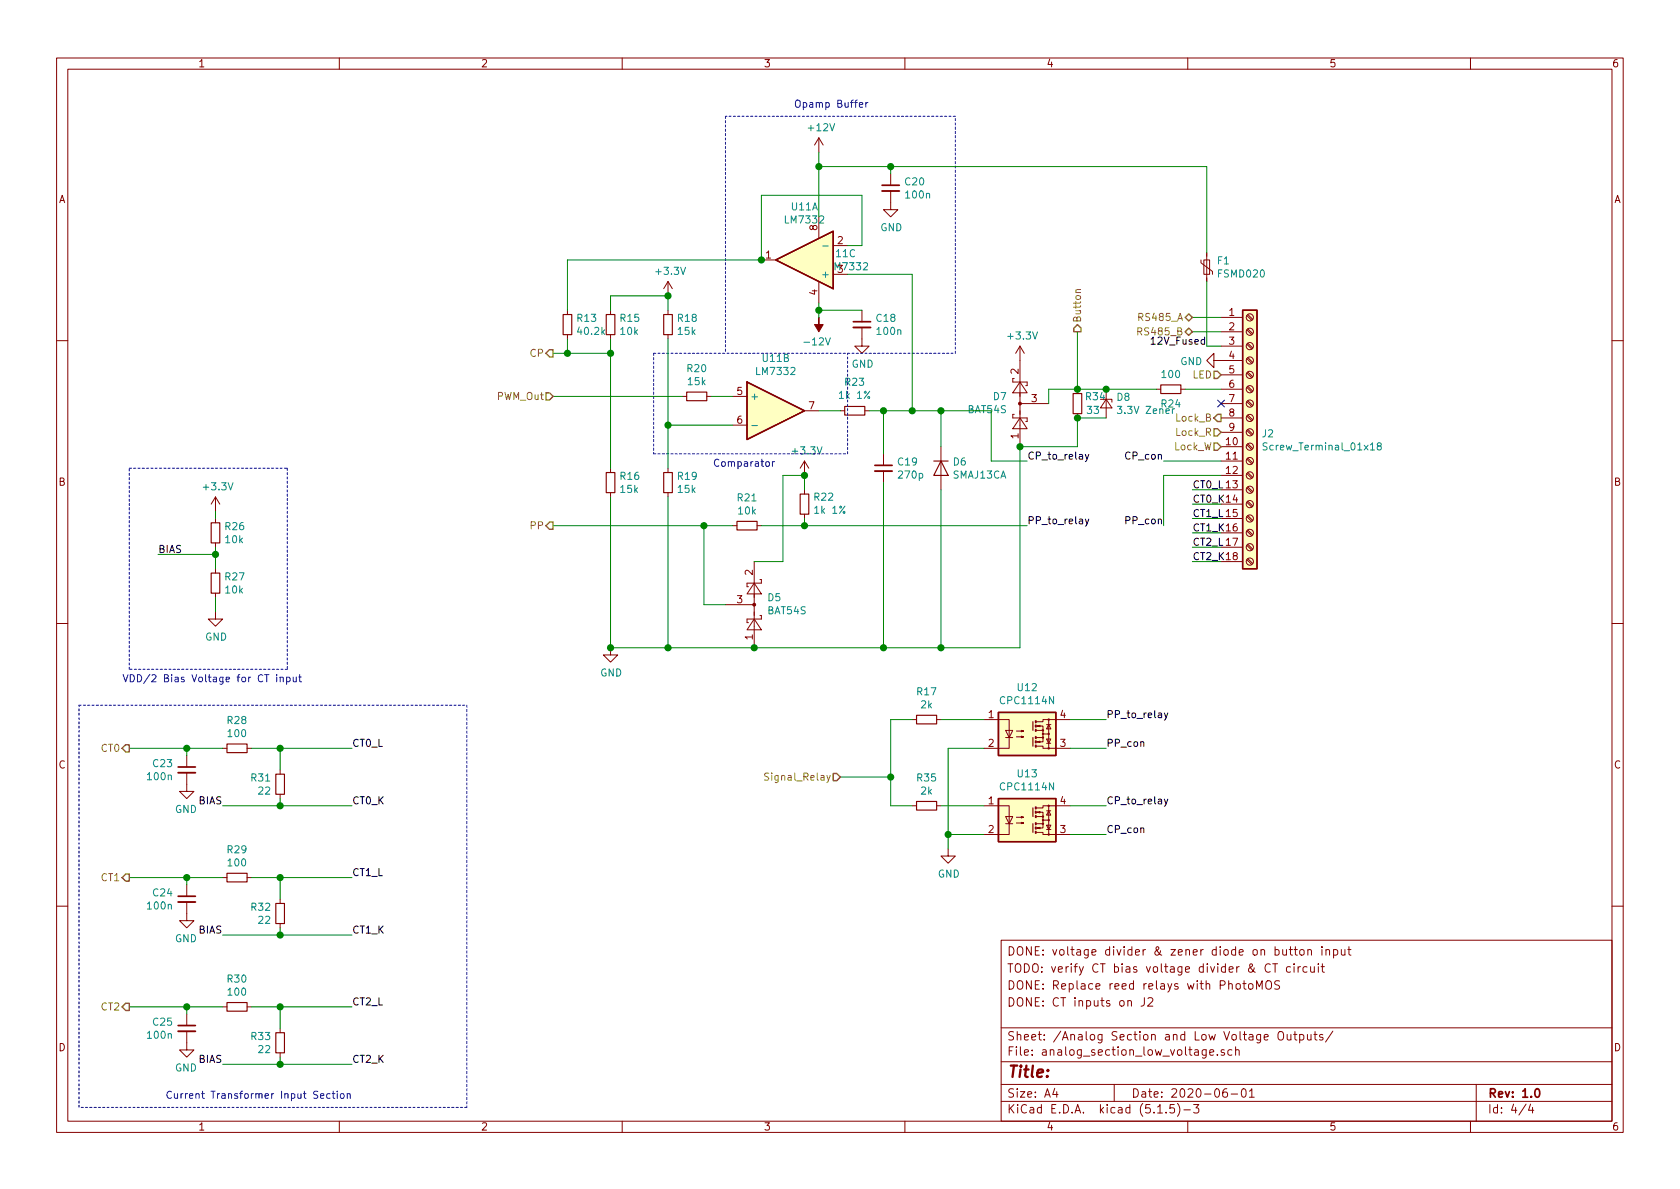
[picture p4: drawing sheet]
<svg xmlns="http://www.w3.org/2000/svg" width="297mm" height="210mm" viewBox="0 0 297 210" stroke-linecap="round" stroke-linejoin="round" font-family="sans-serif">
<g fill="none" stroke="#840000" stroke-width=".18">
<path d="M10 10.3h277v189.9h-277zM12 12.2h273v186.1h-273zM60 10.3v1.9M110 10.3v1.9M160 10.3v1.9M210 10.3v1.9M260 10.3v1.9M144.8 24.4v2.5M144.8 38.3v3.9M144.8 24.4l-.8 1.2M144.8 24.4l.7 1.2M157.5 33.8v3.3h1.2l-1.2 1.2-1.3-1.2h1.3"/>
<path d="M157.5 30.7v2.1M100.3 54.9v.7M100.3 59.2v.7M107.9 54.9v.7M107.9 59.2v.7M118.1 49.8l-.8 1.2M118.1 49.8v2.5M118.1 54.9v.7M118.1 59.2v.7M118.1 49.8l.8 1.2M134.6 46h2.6M144.8 49.8v3.8"/>
<path d="M147.3 43.4h2.6M147.3 48.5h2.6M152.4 57.9v3.3h1.3l-1.3 1.3-1.3-1.3h1.3M152.4 54.9v2M212.3 46v.5l2.1 1.5v.5M212.9 46h1v2.5h-1zM213.4 44.7v5.1M215.9 56.1h3.8M215.9 58.7h3.8M220.4 58.3l.9 .9M220.4 55.8l.9 .8M220.6 58.2l.9 .8"/>
<path d="M220.6 55.6l.9 .9M10 60.2h2M120.6 70.1h.8M125 70.1h.7M129.5 70.1h2.6M129.5 75.2h2.6M142.2 72.6h2.6M148.6 72.6h.8M152.9 72.6h.8M166.4 79v7.6M179.3 73.3h-.2v.6h2.5v.6h-.2M179.3 66.9h-.2v.7h2.5v.6h-.2"/>
<path d="M180.3 73.9l1.3 1.9h-2.5zM180.3 67.6l1.3 1.9h-2.5zM180.3 61.2l-.7 1.3M180.3 61.2v17.8M180.3 61.2l.8 1.3M180.3 71.4h5.1M190.5 68.8v.8M190.5 73.1v.8M194.6 70.6h2v.5M195.6 70.6l1 1.5h-2zM195.6 68.8v5.1M204.5 68.8h.7"/>
<path d="M208.8 68.8h.7M214.6 63.7v-1.2l-1.2 1.2 1.2 1.3v-1.3h5.1M215.9 68.8h3.8M215.9 73.9h3.8M215.9 71.4h3.8M215.9 79h3.8M215.9 61.2h3.8M215.9 66.3h3.8M215.9 76.4h3.8M220.4 78.7l.9 .8M220.4 76.1l.9 .9M220.4 73.6l.9 .8"/>
<path d="M220.4 71l.9 .9M220.4 68.5l.9 .8M220.4 66l.9 .8M220.4 63.4l.9 .9M220.4 60.9l.9 .8M220.6 78.5l.9 .8M220.6 75.9l.9 .9M220.6 73.4l.9 .8M220.6 70.9l.9 .8M220.6 68.3l.9 .9M220.6 65.8l.9 .8M220.6 63.2l.9 .9"/>
<path d="M220.6 60.7l.9 .8M285 60.2h2M38.1 87.9v2.5M38.1 91.7v.8M38.1 96v.8M38.1 87.9l-.8 1.2M38.1 87.9l.8 1.2M107.9 82.8v.8M107.9 87.1v.8M118.1 82.8v.8M118.1 87.1v.8M129.5 93h.8"/>
<path d="M133.3 99.3v15.2M133.9 93h.7M142.2 81.5l-.7 1.3M142.2 81.5v2.6M142.2 86.6v.8M142.2 90.9v.8M142.2 81.5l.8 1.3M156.2 80.3v2M156.2 83.3v2M215.9 81.5h3.8M215.9 84.1h3.8M215.9 86.6h3.8"/>
<path d="M215.9 89.1h3.8M215.9 91.7h3.8M215.9 94.2h3.8M215.9 96.8h3.8M215.9 99.3h3.8M220.4 99l.9 .8M220.4 96.4l.9 .9M220.4 93.9l.9 .8M220.4 91.4l.9 .8M220.4 88.8l.9 .9M220.4 86.3l.9 .8M220.4 83.7l.9 .9"/>
<path d="M220.4 81.2l.9 .8M220.6 98.8l.9 .8M220.6 96.3l.9 .8M220.6 93.7l.9 .9M220.6 91.2l.9 .8M220.6 88.6l.9 .9M220.6 86.1l.9 .8M220.6 83.6l.9 .8M220.6 81l.9 .9M10 110.3h2M38.1 108.2v1.3h1.3l-1.3 1.2-1.3-1.2h1.3M38.1 100.6v.7"/>
<path d="M38.1 104.9v.8M107.9 114.5v1.3h1.3l-1.3 1.3-1.2-1.3h1.2M128.3 106.9h5M133.3 109.5l1.3 1.9h-2.5zM133.3 103.1l1.3 1.9h-2.5zM134.4 108.8h.2v.7h-2.5v.6h.2M134.4 102.5h.2v.6h-2.5v.7h.2M285 110.3h2M33 136.6v3.3h-1.3l1.3 1.3 1.3-1.3h-1.3M33 133.6v2M39.4 132.3h.7M43.7 132.3h.7"/>
<path d="M49.5 136.1v.8M161.3 127.2h.8M165.6 127.2h.8M174 127.2h4.4v5.1h-4.4M177.8 129.2h1.3l-.7 1.2zM177.8 130.4h1.3M179.7 130.3h1.3l-.4 .1v-.2l.4 .1M179.7 129.3h1.3l-.4 .1v-.2l.4 .1M183.3 128.4h1.1v.8M183.3 131.9h1.1v.4h4.8M183.3 129.2h1.1v1.2h-1.1M183.4 131.2l.5-.1v.2z"/>
<path d="M183.4 128.4l.5-.1v.2zM184.4 130.4v.8h-1.1M184.4 129.8h1M185 130.7h.8l-.4 .7zM185 131.4h.8M185 128.1h.8M185.4 128.1l.4 .8h-.8zM185.4 127.2v5.1M189.2 127.2h-4.8v.4h-1.1M33 159.5v3.3h-1.3l1.3 1.3 1.3-1.3h-1.3M33 156.5v2M39.4 155.2h.7"/>
<path d="M43.7 155.2h.7M49.5 140.5v.7M49.5 159v.8M161.3 142.5h.8M165.6 142.5h.8M167.6 150.1v1.3h1.3l-1.3 1.2-1.2-1.2h1.2M174 142.5h4.4v5.1h-4.4M177.8 144.4h1.3l-.7 1.3zM177.8 145.7h1.3M179.7 145.5h1.3l-.4 .2v-.3l.4 .1M179.7 144.5h1.3l-.4 .1v-.2l.4 .1M183.3 143.6h1.1v.8"/>
<path d="M183.3 147.2h1.1v.4h4.8M183.3 144.4h1.1v1.3h-1.1M183.4 146.4l.5-.1v.3zM183.4 143.6l.5-.1v.3zM184.4 145.7v.7h-1.1M184.4 145h1M185 145.9h.8l-.4 .8zM185 146.7h.8M185 143.4h.8M185.4 143.4l.4 .7h-.8zM185.4 142.5v5.1M189.2 142.5h-4.8v.4h-1.1"/>
<path d="M10 160.2h2M33 179.3v2.1M39.4 178h.7M43.7 178h.7M49.5 163.3v.8M177 166.3h108v32h-108zM202.3 176.4v1.1a.51 .51 0 0 1-.5 .4M203 176.6l.2-.2h.4l.2 .5-.9 1h.9M219.7 173.9h.6M220 173.4v1.3l.3 .2M220.8 174.1l.2-.2 .5 .2v.7l-.3 .1-.4-.1zM222.2 174.9v-1.5l.5 1.1 .5-1.1v1.5"/>
<path d="M223.9 173.7l.3-.3a.53 .53 0 0 1 .6 .5v.5a.51 .51 0 0 1-.8 .4 1.05 1.05 0 0 1-.1-1.1zM224.6 170.6a.59 .59 0 0 0-.8 0 .59 .59 0 0 0-.1 .7 .56 .56 0 0 0 .3 .6 .56 .56 0 0 0 .6-.1M225 170.4h.9M225.5 170.4v1.5M226.2 173.5l-.5-.1-.3 .3 .1 .3 .7 .4v.4a.62 .62 0 0 1-.8 0M226.8 167.9v.8a.39 .39 0 0 0 .7 .1M227.5 167.9v1M227.9 167.9h.6M228.2 171l-.5-.1-.2 .3 .1 .7h.6M228.2 167.4v1.3l.3 .2M228.8 170.4v.2M228.8 170.9v1"/>
<path d="M228.8 167.9h.6M229 167.4v1.3l.4 .2M229.5 170.9v1M229.9 168l.2-.1 .4 .1v.8l-.2 .1-.4-.1zM229.9 170.9l-.4 .3M231.1 171l-.4-.1-.3 .3 .1 .6 .2 .1h.4M231.2 168h.1a.37 .37 0 0 1 .6 .1v.8M231.2 167.9v1M231.7 170.9v.8a.39 .39 0 0 0 .7 .1M232.4 170.9v1M233.1 170.4v.2M233.1 170.9v1"/>
<path d="M233.6 170.9h.6M233.7 167.4v.2M233.7 167.9v1M233.8 170.4v1.3l.4 .2M234.4 168l.2-.1 .4 .1 .1 .9M234.4 167.9v1M235.8 168l.4-.1 .3 .3-.1 .6-.2 .1-.4-.1M235.8 167.9v1.5M237.2 167.9v.9l.4 .1 .2-.1M237.8 167.9v1M238.3 167.9h.6M238.5 167.4v1.3l.4 .2"/>
<path d="M285 160.2h2M33 182.4v3.3h-1.3l1.3 1.2 1.3-1.2h-1.3M49.5 181.9v.7M49.5 186.2v.7M60 198.3v1.9M110 198.3v1.9M160 198.3v1.9M177 194.8h108M177 191.8h108M177 187.8h108M177 181.8h108M186.5 192.5l-.4 1h1"/>
<path d="M186.8 193v1M197 191.8v3M204.7 196.8h.8M206.2 196.7v.1M207.6 195.3h-.7l-.1 .7 .2-.1 .5 .1 .2 .2-.1 .5-.2 .1-.6-.1M208.2 195.1a1.71 1.71 0 0 1 0 2.3M209.3 196.3h1.2M210 198.3v1.9M211 195.3h1l-.5 .6 .4 .1v.7l-.2 .1-.7-.1M213.3 185.6v1.2l-.3 .3-.4-.1M213.3 185.7l-.5-.1-.3 .3 .1 .6 .2 .1 .5-.1M213.9 186.1l.7-.1-.1-.3-.4-.1-.2 .2 .1 .7h.5"/>
<path d="M215.2 186.5v.1M216.5 185.7l-.4-.1-.2 .2 .1 .2 .5 .2v.3h-.6M216.9 192.5a.62 .62 0 0 0-.7 .7l.1 .7 .2 .1 .5-.1v-.5l-.1-.2-.4-.1-.3 .3M217.7 193.5h1.1M217.8 185.7l-.4-.1-.3 .3 .1 .6 .2 .1 .4-.1M218.5 185.7l.2-.1 .3 .1 .1 .9M218.5 185.1v1.5M219.6 192.7l.4-.2a.94 .94 0 0 1 0 1.5 .82 .82 0 0 1-.4-1.3zM220.9 193l.4-.5v1.5M220.9 194h.9M226.2 182.5a.5 .5 0 0 1 .5 0 .5 .5 0 0 1 .2 .4v.5a.5 .5 0 0 1-.4 .5 .5 .5 0 0 1-.5-.5v-.5zM227.6 182.9v.8a.39 .39 0 0 0 .6 .1"/>
<path d="M228.2 182.9v1M228.7 182.9h.6M229 182.4v1.3l.3 .2M229.8 183l.4-.1 .3 .3v.6l-.3 .1-.4-.1M229.8 182.9v1.5M231.2 182.9v.9l.4 .1 .2-.1M231.8 182.9v1M232.3 182.9h.6M232.5 182.4v1.3l.4 .2M233.9 183a.37 .37 0 0 0-.6 .1l.1 .3 .5 .1v.1l-.2 .3-.4-.1M235.7 182.3l-1.3 2M260 198.3v1.9"/>
<path d="M261 191.8v6.5M269.8 195.2l-1.2 2M270.6 195.2l-.3 1.1h.9M271 195.8v1"/>
<circle cx="221" cy="58.7" r=".63"/>
<circle cx="221" cy="56.1" r=".63"/>
<circle cx="221" cy="66.3" r=".63"/>
<circle cx="221" cy="63.7" r=".63"/>
<circle cx="221" cy="76.4" r=".63"/>
<circle cx="221" cy="68.8" r=".63"/>
<circle cx="221" cy="79" r=".63"/>
<circle cx="221" cy="71.4" r=".63"/>
<circle cx="221" cy="61.2" r=".63"/>
<circle cx="221" cy="73.9" r=".63"/>
<circle cx="221" cy="91.7" r=".63"/>
<circle cx="221" cy="89.1" r=".63"/>
<circle cx="221" cy="94.2" r=".63"/>
<circle cx="221" cy="99.3" r=".63"/>
<circle cx="221" cy="81.5" r=".63"/>
<circle cx="221" cy="86.6" r=".63"/>
<circle cx="221" cy="96.8" r=".63"/>
<circle cx="221" cy="84.1" r=".63"/>
<circle cx="184.4" cy="129.2" r=".13"/>
<circle cx="184.4" cy="130.4" r=".13"/>
<circle cx="184.4" cy="129.8" r=".13"/>
<circle cx="185.4" cy="127.2" r=".13"/>
<circle cx="185.4" cy="132.3" r=".13"/>
<circle cx="185.4" cy="129.8" r=".13"/>
<circle cx="184.4" cy="145" r=".13"/>
<circle cx="184.4" cy="144.4" r=".13"/>
<circle cx="184.4" cy="145.7" r=".13"/>
<circle cx="185.4" cy="145" r=".13"/>
<circle cx="185.4" cy="142.5" r=".13"/>
<circle cx="185.4" cy="147.6" r=".13"/>
</g>
<path d="M156 32.8h3M150.9 56.9h3M154.7 82.3h3M31.5 135.6h3M31.5 158.5h3M31.5 181.4h3M271.5 192.7l.2-.2a.81 .81 0 0 1 .6 .6 .81 .81 0 0 1-.3 .8l-.1 .1a.79 .79 0 0 1-.4-1.3z" fill="none" stroke="#840000" stroke-width=".3"/>
<g fill="none" stroke="#840000" stroke-width=".2">
<path d="M99.6 55.6h1.5v3.6h-1.5zM107.2 55.6h1.5v3.6h-1.5zM117.3 55.6h1.6v3.6h-1.6zM121.4 69.3h3.6v1.6h-3.6zM149.4 71.9h3.5v1.5h-3.5zM189.7 69.6h1.6v3.5h-1.6zM205.2 68.1h3.6v1.5h-3.6zM37.3 92.5h1.6v3.5h-1.6zM107.2 83.6h1.5v3.5h-1.5zM117.3 83.6h1.6v3.5h-1.6zM130.3 92.2h3.6v1.5h-3.6zM141.5 87.4h1.5v3.5h-1.5z"/>
<path d="M165.1 81.5h2.5M166.4 81.5l1.2 2.6h-2.5zM37.3 101.3h1.6v3.6h-1.6zM40.1 131.6h3.6v1.5h-3.6zM48.8 136.9h1.5v3.6h-1.5zM162.1 126.5h3.5v1.5h-3.5zM182.6 127.6v1.6M182.6 130.4v1.5M40.1 154.4h3.6v1.6h-3.6zM48.8 159.8h1.5v3.5h-1.5zM162.1 141.7h3.5v1.6h-3.5zM182.6 142.9v1.5"/>
<path d="M182.6 145.7v1.5M40.1 177.3h3.6v1.5h-3.6zM48.8 182.6h1.5v3.6h-1.5z"/>
</g>
<path d="M156 33.8h3M150.9 57.9h3M154.7 83.3h3M31.5 136.6h3M31.5 159.5h3M31.5 182.4h3" fill="none" stroke="#840000" stroke-width=".33"/>
<g fill="#840000" stroke="#840000" stroke-width=".18">
<path d="M144.8 56.1v1.3h.7l-.7 1.3-.8-1.3h.8z"/>
<circle cx="133.3" cy="106.9" r=".25"/>
<circle cx="180.3" cy="71.4" r=".25"/>
</g>
<g fill="#ffffc2" stroke="#ffffc2" stroke-width=".18">
<path d="M219.7 54.9h2.5v45.7h-2.5z"/>
<path d="M132.1 67.6l10.1 5-10.1 5.1z"/>
<path d="M176.5 141.2h10.2v7.6h-10.2z"/>
<path d="M176.5 126h10.2v7.6h-10.2z"/>
<path d="M137.2 46l10.1-5.1v10.1z"/>
</g>
<path d="M137.2 46l10.1-5.1v10.1zM219.7 54.9h2.5v45.7h-2.5zM132.1 67.6l10.1 5-10.1 5.1zM176.5 126h10.2v7.6h-10.2zM176.5 141.2h10.2v7.6h-10.2z" fill="none" stroke="#840000" stroke-width=".25"/>
<path d="M144.1 48.2l1.2 .4-1.2 .5M144.9 46.8v1M145.5 43.5h.9M132.9 75.3h1M224 78.4l-.5-.1-.1 .1v.5l.6 .2v.2l-.2 .3-.5-.1M243.7 78.9l-.1-.2v-.3l.1-.1 .4 .1 .1 .3-.6 .2-.1 .2v.2l.2 .3 .4-.1 .1-.2v-.3l-.2-.1" fill="none" stroke="#008484" stroke-width=".18"/>
<path d="M183.1 131.8v.3M183.1 131.1v.2M183.1 129v.3M183.1 128.3v.2M183.1 127.5v.3M183.1 130.3v.3M183.1 147.1v.2M183.1 146.3v.3M183.1 144.3v.2M183.1 143.5v.3M183.1 142.7v.3M183.1 145.5v.3" fill="none" stroke="#840000" stroke-width=".36"/>
<g fill="none" stroke="#0000c2" stroke-width=".18" stroke-dasharray=".4 .4">
<path d="M128.3 20.6v41.9M168.9 20.6h-40.6M115.6 62.5h53.3M115.6 62.5v17.8M168.9 62.5v-41.9M22.9 82.8h27.9M50.8 82.8v35.6M115.6 80.3h34.3M149.9 80.3v-17.8M22.9 118.4v-35.6M50.8 118.4h-27.9M14 124.7h68.5"/>
<path d="M82.5 124.7v71.1M14 195.8v-71.1M82.5 195.8h-68.5"/>
</g>
<g fill="none" stroke="#008400" stroke-width=".18">
<path d="M144.8 29.5h68.6v15.2M144.8 26.9v11.4M157.5 29.5v1.2M100.3 59.9v2.6M107.9 54.9v-2.6h10.2v2.6M107.9 59.9v22.9M118.1 59.9v22.9M144.8 54.9h7.6M144.8 53.6v2.5M149.9 48.5h11.4v24.1M149.9 43.4h2.5v-8.9h-17.8v11.5h-34.3v8.9M190.5 58.7v10.1"/>
<path d="M210.8 56.1h5.1M210.8 58.7h5.1M213.4 49.8v11.4h2.5M97.8 70.1h22.8M97.8 62.5h10.1M118.1 75.2h11.4M125.7 70.1h3.8M144.8 72.6h3.8M153.7 72.6h21.6v8.9h6.3M156.2 72.6v7.7M166.4 72.6v6.4M195.6 73.9h-5.1v5.1h-10.2v35.5h-72.4v-26.6"/>
<path d="M204.5 68.8h-19.1v2.6M209.5 68.8h6.4M27.9 98h10.2M38.1 90.4v1.3M38.1 96.8v3.8M97.8 93h31.7M118.1 87.9v26.6M124.5 93v13.9h3.8M134.6 93h47M142.2 86.6v-2.5h-3.8v15.2h-5.1M142.2 91.7v1.3M156.2 85.3v29.2"/>
<path d="M166.4 86.6v27.9M205.7 81.5h10.2M210.8 99.3h5.1M210.8 86.6h5.1M210.8 89.1h5.1M210.8 91.7h5.1M210.8 94.2h5.1M210.8 96.8h5.1M215.9 84.1h-10.2v8.9M38.1 105.7v2.5M22.9 132.3h16.5M33 132.3v1.3"/>
<path d="M44.4 132.3h17.8M49.5 132.3v3.8M148.6 137.4h8.9M161.3 127.2h-3.8v15.3h3.8M166.4 127.2h7.6M174 132.3h-6.4v17.8M189.2 132.3h6.4M189.2 127.2h6.4M22.9 155.2h16.5M33 155.2v1.3M39.4 142.5h22.8M44.4 155.2h17.8"/>
<path d="M49.5 141.2v1.3M49.5 155.2v3.8M166.4 142.5h7.6M167.6 147.6h6.4M189.2 142.5h6.4M189.2 147.6h6.4M22.9 178h16.5M33 178v1.3M39.4 165.3h22.8M44.4 178h17.8M49.5 164.1v1.2M49.5 178v3.9"/>
<path d="M39.4 188.2h22.8M49.5 186.9v1.3"/>
</g>
<g fill="none" stroke="#848400" stroke-width=".25">
<path d="M190.5 57.4l.6 .6v.7h-1.2v-.7zM209.5 56.1l.7-.6 .6 .6-.6 .7zM209.5 58.7l.7-.7 .6 .7-.6 .6zM96.5 69.5h.7l.6 .6-.6 .6h-.7zM97.2 61.8h.6v1.3h-.6l-.7-.6zM214.6 65.7h.7l.6 .6-.6 .6h-.7zM214.6 78.4h.7l.6 .6-.6 .6h-.7zM214.6 75.8h.7l.6 .6-.6 .7h-.7zM215.3 73.3h.6v1.2h-.6l-.7-.6zM97.2 92.3h.6v1.3h-.6l-.7-.6zM22.2 131.7h.7v1.3h-.7l-.6-.7zM147.3 136.8h.7l.6 .6-.6 .6h-.7z"/>
<path d="M21.6 155.2l.6-.6h.7v1.2h-.7zM21.6 178l.6-.6h.7v1.3h-.7z"/>
</g>
<path d="M191.1 51.2l-.8 .1-.1 .3 .1 .1M135.9 136.8l-.5-.1-.1 .1-.1 .3 .1 .2 .5 .1 .1 .3-.2 .3-.5-.1" fill="none" stroke="#848400" stroke-width=".18"/>
<path d="M203.5 60l.4-.4v1.3M203.5 60.9h.8M191.9 80.4l.3 .8M191.9 91.8l.3 .8M192.5 80.4l-.4 1.1-.2 .1M192.5 91.8l-.4 1.1-.2 .2M205.9 126.1l.3 .8M206.5 126.1l-.5 1.1-.1 .1M205.9 141.3l.3 .9M206.5 141.3l-.5 1.2-.1 .1" fill="none" stroke="#000" stroke-width=".18"/>
<g fill="none" stroke="#0000c2" stroke-width=".18">
<path d="M140.7 17.9a.45 .45 0 0 1 .7 0 .88 .88 0 0 1-.2 1.1l-.4-.1a1.07 1.07 0 0 1-.1-1zM127.1 81.3a.51 .51 0 0 0-.6 0 .51 .51 0 0 0-.2 .6 .46 .46 0 0 0 .3 .5 .46 .46 0 0 0 .5-.1M46.8 119.3h.7M48.9 119.3v.1M48.9 119.7v.9M49.5 119.9l.2-.2 .3 .1 .1 .8M49.5 119.7v.9M50.7 119.8l.4-.1 .2 .3-.1 .5h-.5M50.7 119.7v1.3M51.8 119.7l.1 .8 .3 .1 .2-.2M52.4 119.7v.9M52.8 119.7h.5"/>
<path d="M53 119.3v1.1l.3 .2M56.7 193.8l.6-.1-.1-.3h-.4l-.1 .2v.6h.5M58.4 193.4h-.4l-.2 .2 .1 .6h.5M58.7 193.4h.5M58.9 193v1.1l.3 .1M59.6 193v.1M59.6 193.4v.8M60.3 193.4h.3l.2 .1-.1 .7h-.3l-.2-.2zM61.4 193.5l.2-.1h.3v.8M61.4 193.4v.8"/>
</g>
<g fill="#008400" stroke="#008400" stroke-width=".25">
<circle cx="142.2" cy="93" r=".51"/>
<circle cx="33" cy="132.3" r=".51"/>
<circle cx="134.6" cy="46" r=".51"/>
<circle cx="100.3" cy="62.5" r=".51"/>
<circle cx="157.5" cy="29.5" r=".51"/>
<circle cx="167.6" cy="147.6" r=".51"/>
<circle cx="108" cy="62.5" r=".51"/>
<circle cx="144.8" cy="29.5" r=".51"/>
<circle cx="49.5" cy="142.5" r=".51"/>
<circle cx="49.5" cy="132.3" r=".51"/>
<circle cx="157.5" cy="137.4" r=".51"/>
<circle cx="33" cy="155.2" r=".51"/>
<circle cx="166.4" cy="114.5" r=".51"/>
<circle cx="118.1" cy="52.3" r=".51"/>
<circle cx="49.5" cy="165.3" r=".51"/>
<circle cx="49.5" cy="178" r=".51"/>
<circle cx="124.5" cy="93" r=".51"/>
<circle cx="142.2" cy="84.1" r=".51"/>
<circle cx="190.5" cy="68.8" r=".51"/>
<circle cx="156.2" cy="72.6" r=".51"/>
<circle cx="118.1" cy="75.2" r=".51"/>
<circle cx="180.3" cy="79" r=".51"/>
<circle cx="118.1" cy="114.5" r=".51"/>
<circle cx="190.5" cy="73.9" r=".51"/>
<circle cx="195.6" cy="68.8" r=".51"/>
<circle cx="133.4" cy="114.5" r=".51"/>
<circle cx="166.4" cy="72.6" r=".51"/>
<circle cx="108" cy="114.5" r=".51"/>
<circle cx="49.5" cy="188.2" r=".51"/>
<circle cx="38.1" cy="98" r=".51"/>
<circle cx="161.3" cy="72.6" r=".51"/>
<circle cx="33" cy="178" r=".51"/>
<circle cx="156.2" cy="114.5" r=".51"/>
<circle cx="144.8" cy="54.9" r=".51"/>
<circle cx="49.5" cy="155.2" r=".51"/>
</g>
<path d="M215.3 70.8l1.2 1.2M216.5 70.8l-1.2 1.2" fill="none" stroke="#000084" stroke-width=".18"/>
<text font-size="2.8" fill="#840000" x="178" y="190.5">Title:</text>
<g font-size="2.1" fill="#840000">
<text x="178" y="172">TODO: verify CT bias voltage divider &amp; CT circuit</text>
<text x="178" y="169">DONE: voltage divider &amp; zener diode on button input</text>
<text x="178" y="178">DONE: CT inputs on J2</text>
<text x="178" y="175">DONE: Replace reed relays with PhotoMOS</text>
<text x="178" y="184">Sheet: /Analog Section and Low Voltage Outputs/</text>
<text x="178" y="186.7">File: analog_section_low_voltage.sch</text>
<text x="178" y="196.9">KiCad E.D.A. kicad (5.1.5)-3</text>
<text x="178" y="194.1">Size: A4</text>
<text x="200" y="194.1">Date: 2020-06-01</text>
<text x="263" y="194.1">Rev: 1.0</text>
<text x="263" y="196.9">Id: 4/4</text>
</g>
<g font-size="1.8" fill="#840000">
<text x="35" y="11.9">1</text>
<text x="85" y="11.9">2</text>
<text x="135" y="11.9">3</text>
<text x="185" y="11.9">4</text>
<text x="235" y="11.9">5</text>
<text x="285" y="11.9">6</text>
<text x="10.4" y="35.9">A</text>
<text x="285.4" y="35.9">A</text>
<text x="144.5" y="40.7" transform="rotate(-90 144.5 40.7)">8</text>
<text x="135.4" y="45.7">1</text>
<text x="148.1" y="43.2">2</text>
<text x="144.5" y="52.2" transform="rotate(-90 144.5 52.2)">4</text>
<text x="148.1" y="48.3">3</text>
<text x="217.3" y="55.9">1</text>
<text x="217.3" y="58.4">2</text>
<text x="217.3" y="61">3</text>
<text x="217.3" y="63.5">4</text>
<text x="130.3" y="69.8">5</text>
<text x="180.1" y="66.1" transform="rotate(-90 180.1 66.1)">2</text>
<text x="182.4" y="71.1">3</text>
<text x="217.3" y="66">5</text>
<text x="217.3" y="68.6">6</text>
<text x="217.3" y="71.1">7</text>
<text x="130.3" y="74.9">6</text>
<text x="143" y="72.4">7</text>
<text x="180.1" y="77.6" transform="rotate(-90 180.1 77.6)">1</text>
<text x="217.3" y="73.7">8</text>
<text x="217.3" y="76.2">9</text>
<text x="216.8" y="78.7">10</text>
<text x="216.8" y="81.3">11</text>
<text x="216.8" y="83.8">12</text>
<text x="10.4" y="85.9">B</text>
<text x="285.4" y="85.9">B</text>
<text x="133.1" y="101.7" transform="rotate(-90 133.1 101.7)">2</text>
<text x="130.3" y="106.7">3</text>
<text x="133.1" y="113.1" transform="rotate(-90 133.1 113.1)">1</text>
<text x="174.8" y="127">1</text>
<text x="187.5" y="127">4</text>
<text x="10.4" y="135.9">C</text>
<text x="174.8" y="132.1">2</text>
<text x="187.5" y="132.1">3</text>
<text x="285.4" y="135.9">C</text>
<text x="174.8" y="142.2">1</text>
<text x="187.5" y="142.2">4</text>
<text x="174.8" y="147.3">2</text>
<text x="187.5" y="147.3">3</text>
<text x="10.4" y="185.9">D</text>
<text x="285.4" y="185.9">D</text>
<text x="35" y="199.9">1</text>
<text x="85" y="199.9">2</text>
<text x="135" y="199.9">3</text>
<text x="185" y="199.9">4</text>
<text x="235" y="199.9">5</text>
<text x="285" y="199.9">6</text>
</g>
<g font-size="1.8" fill="#0000c2">
<text x="141.9" y="19">Opamp Buffer</text>
<text x="127.1" y="82.5">Comparator</text>
<text x="21.6" y="120.6">VDD/2 Bias Voltage for CT input</text>
<text x="29.2" y="194.3">Current Transformer Input Section</text>
</g>
<g font-size="1.8" fill="#008484">
<text x="143.1" y="23.2">+12V</text>
<text x="160.1" y="32.8">C20</text>
<text x="160.3" y="35.1">100n</text>
<text x="139" y="39.5">LM7332</text>
<text x="140" y="37.2">U11A</text>
<text x="155.7" y="40.9">GND</text>
<text x="145.4" y="44.9" transform="rotate(-90 145.4 44.9)">V+</text>
<text x="146.6" y="45.5">U11C</text>
<text x="146.8" y="47.8">LM7332</text>
<text x="215.3" y="46.8">F1</text>
<text x="116.2" y="48.6">+3.3V</text>
<text x="145.8" y="49.1">+</text>
<text x="215.7" y="49.1">FSMD020</text>
<text x="102.1" y="56.9">R13</text>
<text x="102.3" y="59.2">40.2k</text>
<text x="109.7" y="56.9">R15</text>
<text x="109.8" y="59.2">10k</text>
<text x="119.9" y="56.9">R18</text>
<text x="119.9" y="59.2">15k</text>
<text x="155" y="56.9">C18</text>
<text x="155.2" y="59.2">100n</text>
<text x="121.6" y="65.8">R20</text>
<text x="134.9" y="64">U11B</text>
<text x="142.5" y="61.1">-12V</text>
<text x="150.6" y="65">GND</text>
<text x="178.4" y="60">+3.3V</text>
<text x="208.7" y="64.6">GND</text>
<text x="121.7" y="68.1">15k</text>
<text x="132.6" y="70.7">+</text>
<text x="133.9" y="66.3">LM7332</text>
<text x="148.6" y="70.5">1k 1%</text>
<text x="149.5" y="68.2">R23</text>
<text x="175.7" y="70.8">D7</text>
<text x="192" y="70.8">R34</text>
<text x="197.5" y="70.9">D8</text>
<text x="205.5" y="66.8">100</text>
<text x="171.2" y="73.1">BAT54S</text>
<text x="192.3" y="73.2">33</text>
<text x="198.1" y="73.2">3.3V Zener</text>
<text x="205.4" y="72.1">R24</text>
<text x="223.2" y="77.3">J2</text>
<text x="140.3" y="80.4">+3.3V</text>
<text x="158.8" y="82.3">C19</text>
<text x="168.6" y="82.3">D6</text>
<text x="224.1" y="79.6">Screw_Terminal_01x18</text>
<text x="36.1" y="86.7">+3.3V</text>
<text x="109.7" y="84.9">R16</text>
<text x="109.8" y="87.2">15k</text>
<text x="119.9" y="84.9">R19</text>
<text x="119.9" y="87.2">15k</text>
<text x="130.5" y="88.7">R21</text>
<text x="144" y="88.5">R22</text>
<text x="159" y="84.6">270p</text>
<text x="168.5" y="84.6">SMAJ13CA</text>
<text x="39.9" y="93.7">R26</text>
<text x="130.6" y="91">10k</text>
<text x="144.2" y="90.9">1k 1%</text>
<text x="39.9" y="96.1">10k</text>
<text x="39.9" y="102.6">R27</text>
<text x="39.9" y="104.9">10k</text>
<text x="135.8" y="106.3">D5</text>
<text x="36.3" y="113.3">GND</text>
<text x="135.8" y="108.6">BAT54S</text>
<text x="106.1" y="119.6">GND</text>
<text x="162.2" y="123">R17</text>
<text x="162.9" y="125.3">2k</text>
<text x="177.1" y="124.5">CPC1114N</text>
<text x="180" y="122.2">U12</text>
<text x="40.3" y="128">R28</text>
<text x="40.4" y="130.3">100</text>
<text x="26.2" y="138">100n</text>
<text x="27.1" y="135.7">C23</text>
<text x="180" y="137.5">U13</text>
<text x="30.9" y="143.8">GND</text>
<text x="44.5" y="138.2">R31</text>
<text x="45.8" y="140.5">22</text>
<text x="162.2" y="138.2">R35</text>
<text x="162.9" y="140.5">2k</text>
<text x="177.1" y="139.8">CPC1114N</text>
<text x="40.3" y="150.9">R29</text>
<text x="40.4" y="153.2">100</text>
<text x="165.8" y="155.2">GND</text>
<text x="26.2" y="160.8">100n</text>
<text x="27.1" y="158.5">C24</text>
<text x="44.5" y="161.1">R32</text>
<text x="30.9" y="166.6">GND</text>
<text x="45.8" y="163.4">22</text>
<text x="40.3" y="173.8">R30</text>
<text x="40.4" y="176.1">100</text>
<text x="26.2" y="183.7">100n</text>
<text x="27.1" y="181.4">C25</text>
<text x="44.5" y="183.9">R33</text>
<text x="30.9" y="189.5">GND</text>
<text x="45.8" y="186.2">22</text>
</g>
<g font-size="1.8" fill="#848400">
<text x="191.1" y="57.1" transform="rotate(-90 191.1 57.1)">Button</text>
<text x="201.6" y="56.8">RS485_A</text>
<text x="201.6" y="59.3">RS485_B</text>
<text x="93.8" y="63.1">CP</text>
<text x="87.9" y="70.7">PWM_Out</text>
<text x="210.8" y="66.9">LED</text>
<text x="208" y="77.1">Lock_R</text>
<text x="208" y="74.5">Lock_B</text>
<text x="207.6" y="79.6">Lock_W</text>
<text x="93.9" y="93.6">PP</text>
<text x="18" y="133">CT0</text>
<text x="136.1" y="138">Signal_Relay</text>
<text x="18" y="155.8">CT1</text>
<text x="18" y="178.7">CT2</text>
</g>
<g font-size="1.8">
<text x="204" y="61">12V_Fused</text>
<text x="181.6" y="81.3">CP_to_relay</text>
<text x="199.2" y="81.3">CP_con</text>
<text x="210.8" y="86.4">CT0_L 13</text>
<text x="210.8" y="88.9">CT0_K 14</text>
<text x="181.6" y="92.7">PP_to_relay</text>
<text x="199.3" y="92.7">PP_con</text>
<text x="210.8" y="91.4">CT1_L 15</text>
<text x="210.8" y="94">CT1_K 16</text>
<text x="27.9" y="97.8">BIAS</text>
<text x="210.8" y="96.5">CT2_L 17</text>
<text x="210.8" y="99.1">CT2_K 18</text>
<text x="195.6" y="127">PP_to_relay</text>
<text x="62.2" y="132.1">CT0_L</text>
<text x="195.6" y="132.1">PP_con</text>
<text x="35.2" y="142.2">BIAS</text>
<text x="62.2" y="142.2">CT0_K</text>
<text x="195.6" y="142.2">CP_to_relay</text>
<text x="195.6" y="147.3">CP_con</text>
<text x="62.2" y="154.9">CT1_L</text>
<text x="35.2" y="165.1">BIAS</text>
<text x="62.2" y="165.1">CT1_K</text>
<text x="62.2" y="177.8">CT2_L</text>
<text x="35.2" y="188">BIAS</text>
<text x="62.2" y="188">CT2_K</text>
</g>
</svg>
